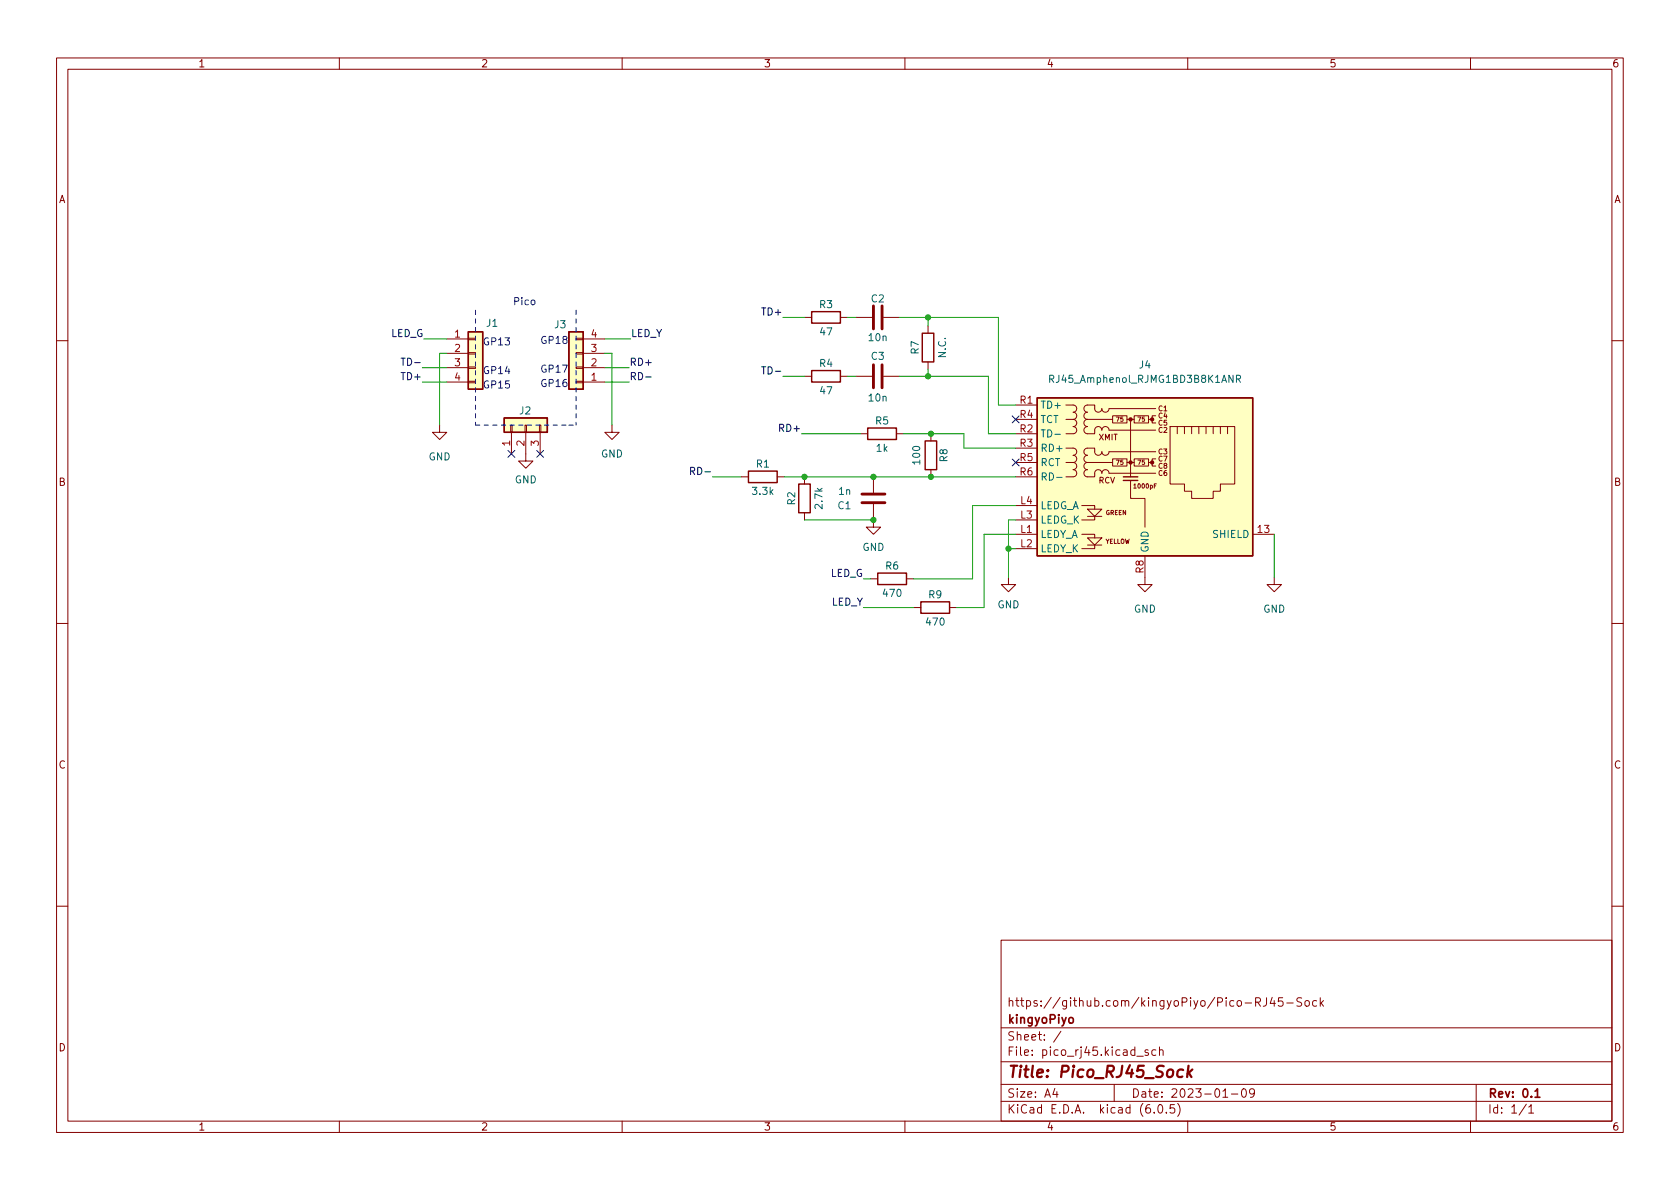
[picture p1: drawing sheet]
<svg xmlns="http://www.w3.org/2000/svg" width="297mm" height="210mm" viewBox="0 0 297 210" stroke-linecap="round" stroke-linejoin="round" font-family="sans-serif">
<g fill="none" stroke="#840000" stroke-width=".18">
<path d="M10 10.2h277v190.1h-277zM12 12.2h273v186.1h-273zM60 10.2v2M110 10.2v2M160 10.2v2M210 10.2v2M260 10.2v2M79 59.9h3.8M82.8 59.8h1.3v.3h-1.3zM101.9 59.8h1.2v.3h-1.2zM103.1 59.9h3.8M142.2 56.1h1.3"/>
<path d="M148.6 56.1h1.3M151.4 56.1h2.8M156.2 56.1h2.8M164.1 57.7v1.2M10 60.2h2M77.7 75.2v1.2h1.3l-1.3 1.3-1.2-1.3h1.2M79 62.5h3.8M79 65h3.8M79 67.6h3.8M82.8 67.4h1.3v.3h-1.3zM82.8 64.9h1.3v.2h-1.3zM82.8 62.4h1.3v.2h-1.3z"/>
<path d="M90.3 75.2h.3v1.2h-.3zM90.4 76.4v3.9M92.8 75.2h.3v1.2h-.3zM93 76.4v5.1h1.2l-1.2 1.3-1.3-1.3h1.3M95.4 75.2h.2v1.2h-.2zM95.5 76.4v3.9M101.9 62.4h1.2v.2h-1.2zM101.9 64.9h1.2v.2h-1.2zM101.9 67.4h1.2v.3h-1.2zM103.1 62.5h3.8M103.1 65h3.8M103.1 67.6h3.8"/>
<path d="M108.2 75.2v1.2h1.3l-1.3 1.3-1.3-1.3h1.3M142.2 66.5h1.3M148.6 66.5h1.3M151.4 66.5h2.8M152.1 76.7h1.3M156.2 66.5h2.8M158.5 76.7h1.3M164.1 64v1.3M164.6 76.7v1.3M179.6 74.2h3.8M179.6 79.2h3.8M179.6 76.7h3.8"/>
<path d="M179.6 71.6h3.8M188.5 74.2h1.2M188.5 79.2h1.2M188.5 76.7h1.2M188.5 71.6h1.2M189.7 79.2a.64 .64 0 0 1 .7 .7 .64 .64 0 0 1-.7 .6 .64 .64 0 0 1 .7 .6 .64 .64 0 0 1-.7 .7 .64 .64 0 0 1 .7 .6 .64 .64 0 0 1-.7 .7 .64 .64 0 0 1 .7 .6 .64 .64 0 0 1-.7 .6M189.7 71.6a.64 .64 0 0 1 .7 .7 .64 .64 0 0 1-.7 .6 .64 .64 0 0 1 .7 .6 .64 .64 0 0 1-.7 .7 .64 .64 0 0 1 .7 .6 .64 .64 0 0 1-.7 .6 .64 .64 0 0 1 .7 .7 .64 .64 0 0 1-.7 .6M192.3 74.2a.64 .64 0 0 0-.7 .6 .64 .64 0 0 0 .7 .6 .64 .64 0 0 0-.7 .7 .64 .64 0 0 0 .7 .6h1.2v-.6a.64 .64 0 0 1 .7-.7 .64 .64 0 0 1 .6 .7 .64 .64 0 0 1 .7-.7 .64 .64 0 0 1 .6 .7h8.2M192.3 74.2h4.4M196.7 73.5h2.6v1.3h-2.6zM199.3 74.2h1.2M199.9 74.2v10.1"/>
<path d="M200.5 73.5h2.6v1.3h-2.6zM203.1 74.2h.6M204.3 73.5h-.6v1.3h.6M204.3 79.9h-8.2a.64 .64 0 0 1-.6 .6 .64 .64 0 0 1-.7-.6 .64 .64 0 0 1-.6 .6 .64 .64 0 0 1-.7-.6v-.7h-1.2a.64 .64 0 0 0-.7 .7 .64 .64 0 0 0 .7 .6 .64 .64 0 0 0-.7 .6 .64 .64 0 0 0 .7 .7M204.3 72.3h-8.2a.64 .64 0 0 1-.6 .6 .64 .64 0 0 1-.7-.6 .64 .64 0 0 1-.6 .6 .64 .64 0 0 1-.7-.6v-.7h-1.2a.64 .64 0 0 0-.7 .7 .64 .64 0 0 0 .7 .6 .64 .64 0 0 0-.7 .6 .64 .64 0 0 0 .7 .7M206.9 75.4h11.4v10.2h-2.5v1.3h-1.3v1.2h-3.8v-1.2h-1.3v-1.3h-2.5zM208.2 75.4v1.3M209.4 75.4v1.3M210.7 75.4v1.3M212 75.4v1.3M213.2 75.4v1.3M214.5 75.4v1.3"/>
<path d="M215.8 75.4v1.3M217 75.4v1.3M285 60.2h2M131.1 84.3h1.2M137.4 84.3h1.3M142.2 84.3v1.3M142.2 90.7v1.2M154.4 89.1v4.1h1.3l-1.3 1.3-1.2-1.3h1.2M154.4 84.3v2.8M164.6 83.1v1.2M179.6 81.8h3.8M179.6 84.3h3.8"/>
<path d="M179.6 94.5h3.8M179.6 97h3.8M179.6 91.9h3.8M179.6 89.4h3.8M188.5 81.8h1.2M188.5 84.3h1.2M191.3 94.5h2.2v.6M191.3 89.4h2.2v.6M192.3 81.8a.64 .64 0 0 0-.7 .6 .64 .64 0 0 0 .7 .7 .64 .64 0 0 0-.7 .6 .64 .64 0 0 0 .7 .6h1.2v-.6a.64 .64 0 0 1 .7-.6 .64 .64 0 0 1 .6 .6 .64 .64 0 0 1 .7-.6 .64 .64 0 0 1 .6 .6h8.2M192.3 90h2.5l-1.3 1.3zM192.3 95.1h2.5l-1.3 1.3zM192.3 96.4h2.5"/>
<path d="M192.3 91.3h2.5M192.3 81.8h4.4M193.5 96.4v.6h-2.2M193.5 91.3v.6h-2.2M196.7 81.1h2.6v1.3h-2.6zM199.3 81.8h1.2M199.9 85v3.1h2.5v5.1M200.5 81.1h2.6v1.3h-2.6zM202.4 98.3v5.1h1.3l-1.3 1.2-1.2-1.2h1.2M203.1 81.8h.6M204.3 81.1h-.6v1.3h.6M221.5 94.5h3.8"/>
<path d="M10 110.2h2M153.9 102.4h1.3M160.3 102.4h1.2M161.5 107.4h1.3M167.9 107.4h1.3M178.3 102.1v1.3h1.3l-1.3 1.2-1.3-1.2h1.3M225.3 102.1v1.3h1.3l-1.3 1.2-1.3-1.2h1.3M285 110.2h2M10 160.2h2M177 166.3h108v32h-108zM222 177.2l.7-.1 .2-.2-.1-.3-.2-.2h-.6v1.5M222.4 177.2l.5 .7"/>
<path d="M223.9 176.4v1.1a.48 .48 0 0 1-.5 .4M224.9 176.4l-.3 1h.9M225.3 176.9v1M226.8 176.4h-.7l-.1 .7 .2-.1 .5 .1 .2 .2-.1 .5-.2 .1-.6-.1M227.5 177.4h1.1M230.1 176.5l-.5-.1-.2 .2v.4l.6 .3 .1 .3-.2 .3h-.6M230.9 177l.3-.1 .3 .3v.4l-.3 .3h-.3l-.2-.3v-.4zM232.8 177l-.4-.1-.3 .3v.4l.1 .3h.6M233.4 176.4v1.5M233.6 177.4l.4 .5M234 176.9l-.6 .6M285 160.2h2"/>
<path d="M60 198.3v2M110 198.3v2M160 198.3v2M177 194.8h108M177 191.8h108M177 187.8h108M177 181.8h108M186.5 192.5l-.4 1h1M186.9 193v1M187.6 182.4l-1.3 1.9M197 191.8v3M201 186.8h1.1"/>
<path d="M203 185.7l-.4-.1-.2 .2 .1 .3 .5 .1v.4h-.6M204.1 196.7v.1M204.4 185.7l-.5-.1-.3 .3v.4l.2 .3h.6M204.9 195.4l.2-.1a.81 .81 0 0 1 .6 .7 .81 .81 0 0 1-.3 .8h-.2a.81 .81 0 0 1-.6-.6 .81 .81 0 0 1 .3-.8zM205 185.8l.2-.2 .4 .1v.9M205 185.1v1.5M206.2 196.7v.1M207.6 195.3h-.7v.7l.2-.1 .5 .1 .1 .2-.1 .5-.2 .1-.5-.1M208.2 195.1a1.72 1.72 0 0 1 0 2.3M210 198.3v2M216.2 194h.9M217.7 193.5h1.2"/>
<path d="M219.7 192.6l.2-.1a.81 .81 0 0 1 .5 .7 .81 .81 0 0 1-.3 .8h-.1a.81 .81 0 0 1-.6-.6 .81 .81 0 0 1 .3-.8zM221.8 193.2l-.3 .3-.4-.1-.2-.2 .2-.6 .4-.1 .2 .2a.99 .99 0 0 1-.3 1.3h-.3M260 198.3v2M261 191.8v6.5M269.9 195.3l-1.3 1.9M270.3 195.8l.4-.5v1.5M270.3 196.8h.9"/>
</g>
<path d="M271.4 193l.4-.5v1.5M271.4 194h.9" fill="none" stroke="#840000" stroke-width=".3"/>
<path d="M209.2 189.2a.66 .66 0 0 0-1 .3l-.1 .6 .2 .3 .2 .1 .5-.1M210.1 188.5l-.2 2M210.2 189.7l.5 .8M210.8 189.1l-.8 .8" fill="none" stroke="#840000" stroke-width=".4"/>
<g fill="none" stroke="#840000" stroke-width=".25">
<path d="M82.8 58.7h2.5v10.1h-2.5zM100.6 58.7h2.5v10.1h-2.5zM143.5 55.1h5.1v2h-5.1zM163.1 58.9h2v5.1h-2zM89.2 73.9h7.6v2.5h-7.6zM143.5 65.5h5.1v2.1h-5.1zM153.4 75.7h5.1v2h-5.1zM163.6 78h2v5.1h-2zM183.4 70.4h38.1v27.9h-38.1zM132.3 83.3h5.1v2h-5.1zM141.2 85.6h2.1v5.1h-2.1zM198.6 85h2.6"/>
<path d="M198.6 84.3h2.6M155.2 101.3h5.1v2.1h-5.1zM162.8 106.4h5.1v2.1h-5.1z"/>
</g>
<path d="M154.4 54.1v4.1M156 54.1v4.1M154.4 64.5v4.1M156 64.5v4.1M152.4 87.4h4.1M152.4 88.9h4.1" fill="none" stroke="#840000" stroke-width=".51"/>
<g fill="#ffffc2" stroke="#ffffc2" stroke-width=".18">
<path d="M183.4 70.4h38.1v27.9h-38.1z"/>
<path d="M89.2 73.9h7.6v2.5h-7.6z"/>
<path d="M82.8 58.7h2.5v10.1h-2.5z"/>
<path d="M100.6 58.7h2.5v10.1h-2.5z"/>
</g>
<g fill="#840000" stroke="#840000" stroke-width=".25">
<circle cx="199.9" cy="81.8" r=".25"/>
<circle cx="199.9" cy="74.2" r=".25"/>
<circle cx="203.7" cy="81.8" r=".25"/>
<circle cx="203.7" cy="74.2" r=".25"/>
</g>
<path d="M186.5 76.8h1M218.6 67h.6l.1-.2v-.3l-.7-.1v1.2M218.9 67l.4 .6M186.8 84.4h1" fill="none" stroke="#006464" stroke-width=".18"/>
<path d="M70.9 63.3h.7M114.2 66.7h.9M134.7 64.9h.7M122.1 83.3l.6-.1 .1-.1v-.3l-.7-.2v1.3" fill="none" stroke="#0f0f0f" stroke-width=".18"/>
<path d="M84.1 54.9v20.3M101.9 54.9v20.3M84.1 75.2h16.5M100.6 75.2h1.3" fill="none" stroke="#0000c2" stroke-width=".18" stroke-dasharray=".8 .8"/>
<g fill="none" stroke="#009600" stroke-width=".18">
<path d="M74.9 59.9h4.1M106.9 59.9h4.6M138.4 56.1h3.8M149.9 56.1h1.5M159 56.1h17.5v15.5h3.1M164.1 56.1v1.6M74.7 67.6h4.3M74.7 65h4.3M79 62.5h-1.3v12.7M106.9 67.6h4.4M106.9 65h4.4M106.9 62.5h1.3v12.7"/>
<path d="M138.4 66.5h3.8M141.7 76.7h10.4M149.9 66.5h1.5M159 66.5h15.8v10.2h4.8M159.8 76.7h10.6v2.5h9.2M164.1 65.3v1.2M126 84.3h5.1M138.7 84.3h40.9M142.2 91.9h12.2M178.3 97h1.3M179.6 91.9h-1.3v10.2M179.6 94.5h-5.6v12.9h-4.8"/>
<path d="M179.6 89.4h-7.6v13h-10.5M225.3 94.5v7.6M152.7 107.4h8.8M152.7 102.4h1.2"/>
</g>
<path d="M89.8 79.6l1.2 1.3M91 79.6l-1.2 1.3M94.9 79.6l1.2 1.3M96.1 79.6l-1.2 1.3M179 73.6l1.2 1.2M180.2 73.6l-1.2 1.2M179 81.2l1.2 1.2M180.2 81.2l-1.2 1.2" fill="none" stroke="#000084" stroke-width=".18"/>
<g fill="#009600" stroke="#009600" stroke-width=".18">
<circle cx="154.4" cy="91.9" r=".46"/>
<circle cx="178.3" cy="97" r=".46"/>
<circle cx="164.6" cy="84.3" r=".46"/>
<circle cx="164.6" cy="76.7" r=".46"/>
<circle cx="164.1" cy="66.5" r=".46"/>
<circle cx="142.2" cy="84.3" r=".46"/>
<circle cx="164.1" cy="56.1" r=".46"/>
<circle cx="154.4" cy="84.3" r=".46"/>
</g>
<text font-size="2.8" fill="#840000" x="178" y="190.6">Title: Pico_RJ45_Sock</text>
<g font-size="2.1" fill="#840000">
<text x="178" y="178">https://github.com/kingyoPiyo/Pico-RJ45-Sock</text>
<text x="178" y="184">Sheet: /</text>
<text x="178" y="181">kingyoPiyo</text>
<text x="178" y="186.7">File: pico_rj45.kicad_sch</text>
<text x="178" y="196.9">KiCad E.D.A. kicad (6.0.5)</text>
<text x="178" y="194.1">Size: A4</text>
<text x="200" y="194.1">Date: 2023-01-09</text>
<text x="263" y="194.1">Rev: 0.1</text>
<text x="263" y="196.9">Id: 1/1</text>
</g>
<g font-size="1.8" fill="#840000">
<text x="35" y="11.9">1</text>
<text x="85" y="11.9">2</text>
<text x="135" y="11.9">3</text>
<text x="185" y="11.9">4</text>
<text x="235" y="11.9">5</text>
<text x="285" y="11.9">6</text>
<text x="10.3" y="35.9">A</text>
<text x="285.3" y="35.9">A</text>
<text x="10.3" y="85.9">B</text>
<text x="285.3" y="85.9">B</text>
<text x="10.3" y="135.9">C</text>
<text x="285.3" y="135.9">C</text>
<text x="10.3" y="185.9">D</text>
<text x="285.3" y="185.9">D</text>
<text x="35" y="199.9">1</text>
<text x="85" y="199.9">2</text>
<text x="135" y="199.9">3</text>
<text x="185" y="199.9">4</text>
<text x="235" y="199.9">5</text>
<text x="285" y="199.9">6</text>
</g>
<g font-size="1.8" fill="#0000c2">
<text x="90.6" y="54">Pico</text>
<text x="85.3" y="61.1">GP13</text>
<text x="95.5" y="65.9">GP17</text>
<text x="95.5" y="60.8">GP18</text>
<text x="85.3" y="68.7">GP15</text>
<text x="85.3" y="66.1">GP14</text>
<text x="95.5" y="68.4">GP16</text>
</g>
<g font-size="1.8" fill="#006464">
<text x="154.1" y="53.5">C2</text>
<text x="86" y="57.8">J1</text>
<text x="98.1" y="58">J3</text>
<text x="144.9" y="54.5">R3</text>
<text x="145.1" y="59.3">47</text>
<text x="144.9" y="64.9">R4</text>
<text x="153.7" y="60.3">10n</text>
<text x="154.1" y="63.6">C3</text>
<text x="162.4" y="62.6" transform="rotate(-90 162.4 62.6)">R7</text>
<text x="167.3" y="63.2" transform="rotate(-90 167.3 63.2)">N.C.</text>
<text x="201.5" y="65.1">J4</text>
<text x="145.1" y="69.7">47</text>
<text x="153.7" y="71">10n</text>
<text x="186" y="67.7">RJ45_Amphenol_RJMG1BD3B8K1ANR</text>
<text x="91.9" y="73.3">J2</text>
<text x="154.8" y="75.1">R5</text>
<text x="183.9" y="72.3">TD+</text>
<text x="183.9" y="77.3">TD-</text>
<text x="183.9" y="74.8">TCT</text>
<text x="75.8" y="81.4">GND</text>
<text x="106.2" y="80.9">GND</text>
<text x="133.7" y="82.7">R1</text>
<text x="155" y="79.9">1k</text>
<text x="162.7" y="82" transform="rotate(-90 162.7 82)">100</text>
<text x="167.5" y="81.6" transform="rotate(-90 167.5 81.6)">R8</text>
<text x="183.9" y="79.9">RD+</text>
<text x="183.9" y="82.4">RCT</text>
<text x="91" y="85.5">GND</text>
<text x="133.2" y="87.5">3.3k</text>
<text x="140.6" y="89.3" transform="rotate(-90 140.6 89.3)">R2</text>
<text x="145.4" y="89.9" transform="rotate(-90 145.4 89.9)">2.7k</text>
<text x="148.3" y="87.5">1n</text>
<text x="183.9" y="85">RD-</text>
<text x="148.2" y="90">C1</text>
<text x="183.9" y="95.1">LEDY_A</text>
<text x="183.9" y="92.6">LEDG_K</text>
<text x="183.9" y="90">LEDG_A</text>
<text x="214.5" y="95.1">SHIELD</text>
<text x="152.5" y="97.4">GND</text>
<text x="156.6" y="100.7">R6</text>
<text x="183.9" y="97.7">LEDY_K</text>
<text x="203.1" y="97.8" transform="rotate(-90 203.1 97.8)">GND</text>
<text x="156.3" y="105.5">470</text>
<text x="164.2" y="105.8">R9</text>
<text x="176.3" y="107.6">GND</text>
<text x="163.9" y="110.6">470</text>
<text x="200.5" y="108.3">GND</text>
<text x="223.3" y="108.3">GND</text>
</g>
<g font-size="1.8" fill="#0f0f0f">
<text x="69" y="59.6">LED_G</text>
<text x="111.5" y="59.6">LED_Y</text>
<text x="135" y="55.8">TD+</text>
<text x="71.7" y="64.7">TD-</text>
<text x="111.3" y="64.7">RD+</text>
<text x="71.3" y="67.2">TD+</text>
<text x="111.3" y="67.2">RD-</text>
<text x="135.5" y="66.2">TD-</text>
<text x="138.1" y="76.4">RD+</text>
<text x="122.8" y="84">RD-</text>
<text x="146.8" y="102">LED_G</text>
<text x="147" y="107.1">LED_Y</text>
</g>
<g font-size="1.8" fill="#a90000">
<text x="80.4" y="59.7">1</text>
<text x="104.5" y="59.7">4</text>
<text x="80.4" y="62.2">2</text>
<text x="80.4" y="64.8">3</text>
<text x="104.5" y="64.8">2</text>
<text x="104.5" y="62.2">3</text>
<text x="80.4" y="67.3">4</text>
<text x="104.5" y="67.3">1</text>
<text x="180.4" y="71.4">R1</text>
<text x="180.4" y="76.4">R2</text>
<text x="180.4" y="73.9">R4</text>
<text x="90.2" y="78.8" transform="rotate(-90 90.2 78.8)">1</text>
<text x="92.7" y="78.8" transform="rotate(-90 92.7 78.8)">2</text>
<text x="95.2" y="78.8" transform="rotate(-90 95.2 78.8)">3</text>
<text x="180.4" y="79">R3</text>
<text x="180.4" y="81.5">R5</text>
<text x="180.4" y="84.1">R6</text>
<text x="180.5" y="89.1">L4</text>
<text x="180.5" y="94.2">L1</text>
<text x="180.5" y="91.7">L3</text>
<text x="222.4" y="94.2">13</text>
<text x="180.5" y="96.8">L2</text>
<text x="202.2" y="101.3" transform="rotate(-90 202.2 101.3)">R8</text>
</g>
<g font-size="1.4" fill="#840000">
<text x="194.2" y="77.8">XMIT</text>
<text x="194.2" y="85.5">RCV</text>
</g>
<g font-size="1.2" fill="#840000">
<text x="204.8" y="72.7">C1</text>
<text x="204.8" y="76.5">C2</text>
<text x="204.8" y="74">C4</text>
<text x="204.8" y="75.2">C5</text>
<text x="204.8" y="80.3">C3</text>
<text x="204.8" y="81.6">C7</text>
<text x="204.8" y="82.9">C8</text>
<text x="204.8" y="84.1">C6</text>
</g>
<g font-size="1.1" fill="#840000">
<text x="197.4" y="74.5">75</text>
<text x="201.2" y="74.5">75</text>
<text x="197.4" y="82.2">75</text>
<text x="201.2" y="82.2">75</text>
<text x="200.6" y="86.4">1000pF</text>
<text x="195.5" y="91.1">GREEN</text>
<text x="195.4" y="96.1">YELLOW</text>
</g>
</svg>
